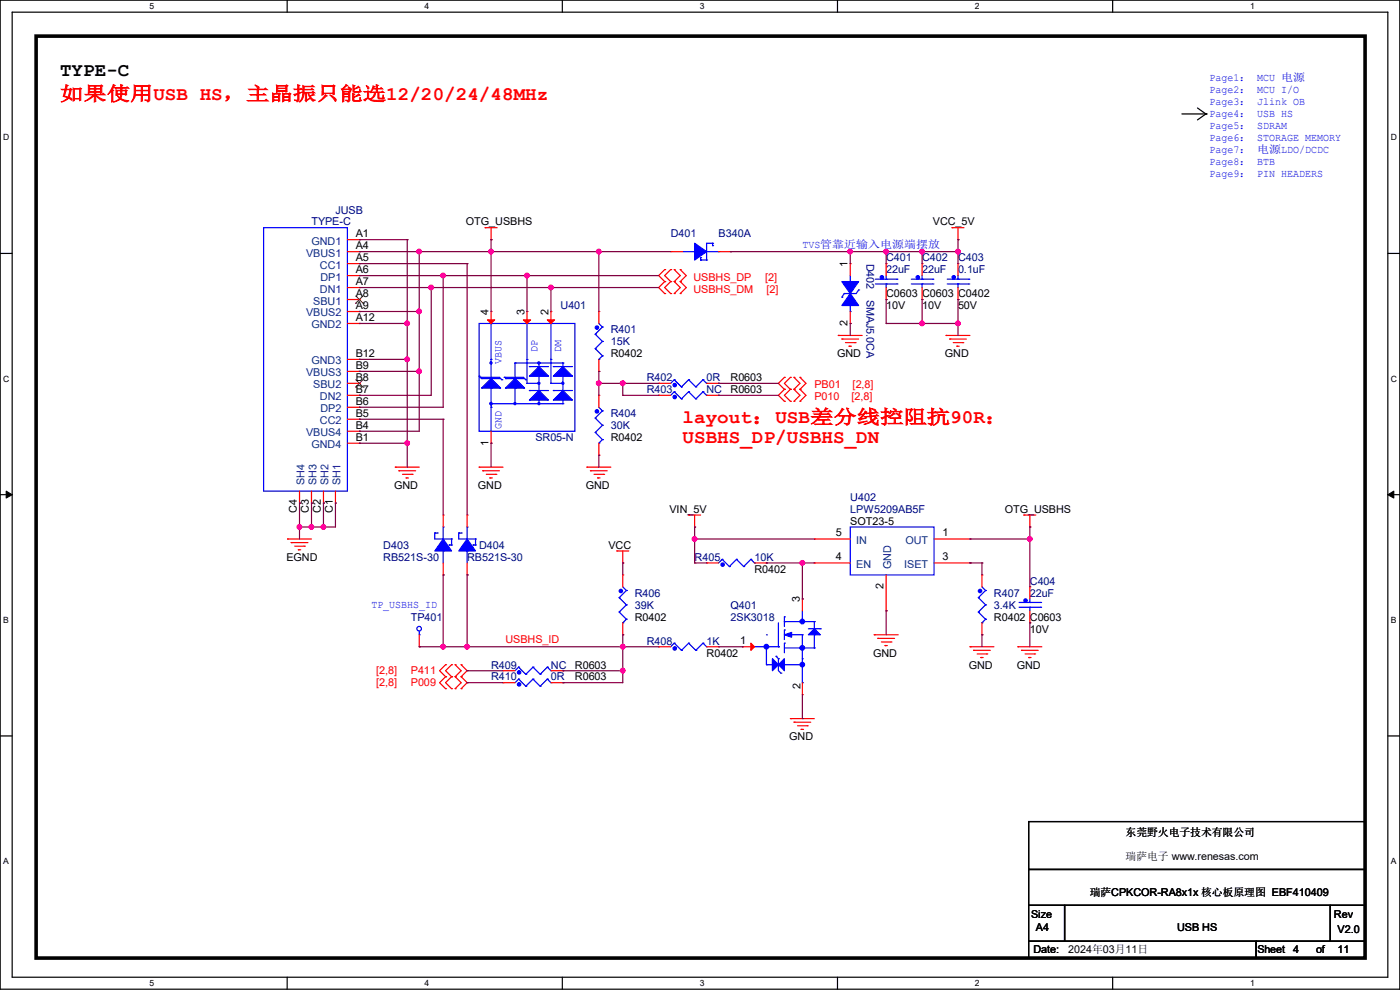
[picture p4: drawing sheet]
<svg xmlns="http://www.w3.org/2000/svg" width="297mm" height="210mm" viewBox="0 0 297 210" stroke-linecap="round" stroke-linejoin="round" font-family="sans-serif">
<path d="M0 0h297v209.8h-297zM2.6 2.6h291.8v204.7h-291.8z" fill="none" stroke="#000" stroke-width=".25"/>
<g fill="#fff">
<path d="M31.7 .3h1v2h-1z"/>
<path d="M31.7 207.6h1v1.9h-1z"/>
</g>
<path d="M60.9 0v2.6M60.9 207.3v2.5" fill="none" stroke="#000" stroke-width=".25"/>
<g fill="#fff">
<path d="M90.1 .3h1v2h-1z"/>
<path d="M90.1 207.6h1v1.9h-1z"/>
</g>
<path d="M119.3 0v2.6M119.3 207.3v2.5" fill="none" stroke="#000" stroke-width=".25"/>
<g fill="#fff">
<path d="M148.5 .3h.9v2h-.9z"/>
<path d="M148.5 207.6h.9v1.9h-.9z"/>
</g>
<path d="M177.7 0v2.6M177.7 207.3v2.5" fill="none" stroke="#000" stroke-width=".25"/>
<g fill="#fff">
<path d="M206.8 .3h1v2h-1z"/>
<path d="M206.8 207.6h1v1.9h-1z"/>
</g>
<path d="M236.1 0v2.6M236.1 207.3v2.5" fill="none" stroke="#000" stroke-width=".25"/>
<g fill="#fff">
<path d="M265.2 .3h1v2h-1z"/>
<path d="M265.2 207.6h1v1.9h-1z"/>
<path d="M.7 28.2h1.2v1.9h-1.2z"/>
<path d="M295.1 28.2h1.2v1.9h-1.2z"/>
<path d="M.7 79.3h1.2v2h-1.2z"/>
<path d="M295.1 79.3h1.2v2h-1.2z"/>
</g>
<path d="M0 53.8h2.6M294.4 53.8h2.6" fill="none" stroke="#000" stroke-width=".25"/>
<g fill="#fff">
<path d="M.7 130.5h1.2v2h-1.2z"/>
<path d="M295.1 130.5h1.1v2h-1.1z"/>
</g>
<path d="M0 104.9h2.6M294.4 104.9h2.6" fill="none" stroke="#000" stroke-width=".25"/>
<path d="M1.3 104.2l1.3 .7-1.3 .8zM294.4 104.9l1.3-.7v1.5z" fill="#000" stroke="#000" stroke-width=".21"/>
<g fill="#fff">
<path d="M.7 181.7h1.2v2h-1.2z"/>
<path d="M295.1 181.7h1.1v2h-1.1z"/>
</g>
<g fill="none" stroke="#000" stroke-width=".25">
<path d="M250.7 24.2h5.1M254 22.9l1.8 1.3M255.8 24.2h.1M255.8 24.2l-1.8 1.2M0 156.1h2.6M294.4 156.1h2.6M218.2 174.3h71.4v10.1h-71.4zM218.2 184.4h71.4v7.7h-71.4zM218.2 192.1h7.6v7.6h-7.6zM218.2 199.7h48.3v3.5h-48.3zM225.8 192.1h56.4v7.6h-56.4zM266.5 199.7h23.1v3.5h-23.1z"/>
<path d="M282.2 192.1h7.4v7.6h-7.4z"/>
</g>
<path d="M7.7 7.7h281.9v195.5h-281.9z" fill="none" stroke="#000" stroke-width=".76"/>
<g fill="none" stroke="#f00" stroke-width=".25">
<path d="M73.7 53.4h2.5M73.7 50.8h2.5M73.7 55.9h2.5M73.7 58.5h2.5M76.2 50.8h.1M76.2 53.4h.1M76.2 55.9h.1M76.2 58.5h.1M102.9 48.3h.1M102.9 48.3h2.6M104.2 50.8h.1M104.2 48.3v2.5"/>
<path d="M141 59.7h.1M141 57.2h.1M141 59.7l-1.3 1.3 1.3 1.3M141 57.2l-1.3 1.3 1.3 1.2M142.3 59.7h.1M142.3 57.2h.1M142.3 53.4h.1M142.3 59.7l-1.3 1.3 1.3 1.3M142.3 57.2l-1.3 1.3 1.3 1.2M142.3 53.4h2.5M143 59.7h.1M143 57.2h.1"/>
<path d="M143 59.7l1.3 1.3-1.3 1.3M143 57.2l1.3 1.3-1.3 1.2M144.3 59.7h.1M144.3 57.2h.1M144.3 59.7l1.3 1.3-1.3 1.3M144.3 57.2l1.3 1.3-1.3 1.2M152.4 53.4h2.6M155 53.4h.1M180.4 55.9h.1M180.4 55.9v2.6M188 55.9h.1M188 55.9v2.6"/>
<path d="M195.6 55.9h.1M195.6 55.9v2.6M202 48.3h.1M202 48.3h2.5M203.2 50.8h.1M203.2 55.9h.1M203.2 48.3v2.5M203.2 55.9v2.6M73.7 61h2.5M73.7 63.5h2.5M73.7 66.1h2.5M73.7 68.6h2.5"/>
<path d="M73.7 76.2h2.5M73.7 78.8h2.5M76.2 61h.1M76.2 63.5h.1M76.2 66.1h.1M76.2 68.6h.1M76.2 76.2h.1M76.2 78.8h.1M104.2 66.1h.1M104.2 66.1v2.5M111.8 66.1h.1M111.8 66.1v2.5"/>
<path d="M116.9 66.1h.1M116.9 66.1v2.5M127 66.1h.1M127 78.8h.1M127 66.1v2.5M127 76.2v2.6M141 62.3h.1M142.3 62.3h.1M143 62.3h.1M144.3 62.3h.1M177.8 71.2h.1M177.8 71.2h5.1"/>
<path d="M178.6 71.9h.1M178.6 71.9h3.6M179.4 72.7h2M180.1 73.4h.1M180.1 73.4h.5M180.4 68.6h.1M180.4 66.1v2.5M181.4 72.7h.1M188 63.5h.1M188 61v2.5M195.6 63.5h.1M195.6 61v2.5"/>
<path d="M200.7 71.2h.1M200.7 71.2h5.1M201.5 71.9h.1M201.5 71.9h3.5M202.2 72.7h2.1M203 73.4h.1M203 73.4h.5M203.2 63.5h.1M203.2 61v2.5M204.3 72.7h.1M73.7 81.3h2.5M73.7 83.9h2.5"/>
<path d="M73.7 86.4h2.5M73.7 88.9h2.5M73.7 91.5h2.5M73.7 94h2.5M76.2 81.3h.1M76.2 83.9h.1M76.2 86.4h.1M76.2 88.9h.1M76.2 91.5h.1M76.2 94h.1M83.9 99.1h.1M83.9 99.1h5"/>
<path d="M84.6 99.9h.1M84.6 99.9h3.6M101.6 99.1h.1M101.6 99.1h5.1M102.4 99.9h.1M102.4 99.9h3.6M104.2 94h.1M104.2 91.5v2.5M124.5 99.1h.1M124.5 99.1h5.1M125.3 99.9h.1M125.3 99.9h3.5"/>
<path d="M127 83.9h.1M127 96.6h.1M127 83.9v2.5M127 94v2.6M139.7 81.3h.1M139.7 83.9h.1M139.7 81.3h2.6M139.7 83.9h2.6M149.9 81.3h2.5M149.9 83.9h2.5M152.4 81.3h.1M152.4 83.9h.1"/>
<path d="M166.4 80.1h.1M166.4 82.6h.1M166.4 85.1h.1M166.4 80.1l-1.3 1.2 1.3 1.3M166.4 82.6l-1.3 1.3 1.3 1.2M167.7 82.6h.1M167.7 80.1h.1M167.7 85.1h.1M167.7 80.1l-1.3 1.2 1.3 1.3M167.7 82.6l-1.3 1.3 1.3 1.2M168.4 82.6h.1M168.4 80.1h.1"/>
<path d="M168.4 85.1h.1M168.4 80.1l1.3 1.2-1.3 1.3M168.4 82.6l1.3 1.3-1.3 1.2M169.7 80.1h.1M169.7 82.6h.1M169.7 85.1h.1M169.7 80.1l1.3 1.2-1.3 1.3M169.7 82.6l1.3 1.3-1.3 1.2M61 114.3h.1M61 114.3h5.1M61.8 115.1h.1M61.8 115.1h3.5"/>
<path d="M62.5 115.9h2.1M63.3 116.6h.1M63.3 116.6h.5M63.5 106.7h.1M63.5 104.2v2.5M64.6 115.9h.1M66.1 106.7h.1M66.1 104.2v2.5M68.6 106.7h.1M68.6 104.2v2.5M71.2 106.7h.1M71.2 104.2v2.5"/>
<path d="M85.4 100.6h2M86.1 101.4h.1M86.1 101.4h.6M87.4 100.6h.1M94 109.3h.1M94 109.3v2.5M94 119.4v2.6M99.1 109.3h.1M99.1 109.3v2.5M99.1 119.4v2.6M103.2 100.6h2M103.9 101.4h.1"/>
<path d="M103.9 101.4h.5M105.2 100.6h.1M126 100.6h2.1M126.8 101.4h.1M126.8 101.4h.5M128.1 100.6h.1M130.9 116.9h.1M130.9 116.9h2.5M132.1 119.4h.1M132.1 116.9v2.5M146.1 109.3h.1M146.1 109.3h2.5"/>
<path d="M147.4 111.8h.1M147.4 109.3v2.5M149.9 119.4h.1M149.9 119.4h2.5M160.1 119.4h2.5M162.6 119.4h.1M172.8 114.3h.1M172.8 119.4h.1M172.8 114.3h7.6M172.8 119.4h7.6M198.2 114.3h7.6M198.2 119.4h7.6"/>
<path d="M205.8 119.4h.1M205.8 114.3h.1M217.2 109.3h.1M217.2 109.3h2.6M218.5 111.8h.1M218.5 109.3v2.5M88.9 137.2h.1M88.9 134.7v2.5M94 122h.1M99.1 122h.1M132.1 122h.1M132.1 134.7h.1"/>
<path d="M132.1 122v2.5M132.1 132.1v2.6M139.7 137.2h.1M139.7 137.2h2.6M149.9 137.2h2.5M152.4 137.2h.1M157.5 137.2h.1M157.5 137.2h2.6M170.2 127h.1M170.2 127v2.6M185.5 134.7h.1M185.5 134.7h5"/>
<path d="M186.2 135.4h.1M186.2 135.4h3.6M187 136.2h2M187.7 136.9h.1M187.7 136.9h.6M188 129.6h.1M188 122v7.6M189 136.2h.1M205.8 137.2h.1M205.8 137.2h5.1M206.5 138h.1M206.5 138h3.6"/>
<path d="M207.3 138.7h2M208.1 139.5h.1M208.1 139.5h.5M208.3 122h.1M208.3 134.7h.1M208.3 122v2.5M208.3 132.1v2.6M209.3 138.7h.1M215.9 137.2h.1M215.9 137.2h5.1M216.7 138h.1M216.7 138h3.6"/>
<path d="M217.5 138.7h2M218.2 139.5h.1M218.2 139.5h.5M218.5 124.5h.1M218.5 132.1h.1M218.5 124.5v2.5M218.5 129.6v2.5M219.5 138.7h.1M94.5 141h.1M94.5 143.6h.1M94.5 146.1h.1M94.5 141l-1.2 1.3 1.2 1.3"/>
<path d="M94.5 143.6l-1.2 1.2 1.2 1.3M95.8 143.6h.1M95.8 141h.1M95.8 146.1h.1M95.8 141l-1.3 1.3 1.3 1.3M95.8 143.6l-1.3 1.2 1.3 1.3M96.6 143.6h.1M96.6 141h.1M96.6 146.1h.1M96.6 141l1.2 1.3-1.2 1.3M96.6 143.6l1.2 1.2-1.2 1.3M97.8 141h.1"/>
<path d="M97.8 143.6h.1M97.8 146.1h.1M97.8 141l1.3 1.3-1.3 1.3M97.8 143.6l1.3 1.2-1.3 1.3M106.7 142.3h.1M106.7 144.8h.1M106.7 142.3h2.6M106.7 144.8h2.6M116.9 142.3h2.5M116.9 144.8h2.5M119.4 142.3h.1M119.4 144.8h.1"/>
<path d="M167.7 152.4h.1M167.7 152.4h5.1M168.4 153.2h.1M168.4 153.2h3.6M169.2 154h2M170 154.7h.1M170 154.7h.5M170.2 147.4h.1M170.2 144.8v2.6M171.2 154h.1"/>
</g>
<g fill="none" stroke="#00f" stroke-width=".25">
<path d="M55.9 48.3h17.8v55.9h-17.8zM144.8 53.4h2.6M147.4 53.4h.1M148.6 55.2h.1M148.6 54.7h.1M148.6 55.2h1.3M148.6 54.7v.5M149.9 55.2h.1M149.9 53.4h2.5M151.2 51.6h.1M151.2 52.1h.1M151.2 51.6h-1.3v3.6"/>
<path d="M151.2 51.6v.5M152.4 53.4h.1M180.4 59.7h.1M180.4 58.5v1.2M185.7 59.2h4.6M188 59.2h.1M188 58.5v.7M190.3 59.2h.1M193.3 59.2h4.6M195.6 59.2h.1M195.6 58.5v.7M197.9 59.2h.1"/>
<path d="M201 59.2h4.5M203.2 59.2h.1M203.2 58.5v.7M205.5 59.2h.1M101.6 68.6h20.4v22.9h-20.4zM101.6 79.8h.1M101.6 79.8l.6 .5M104.2 76.2h.1M104.2 68.6h.1M104.2 68.6v11.7M109.3 77h.1M109.3 77v3.3"/>
<path d="M109.3 77h10.1M111.8 76.2h.1M111.8 68.6h.1M111.8 68.6v12.7M112.3 77.8h.1M112.3 77.8h4.1M114.3 77h.1M114.3 79.8h.1M114.3 77v.8M114.3 79.8v3M116.9 76.2h.1M116.9 68.6h.1"/>
<path d="M116.9 68.6v12.7M117.4 77.8h.1M117.4 77.8h4.1M119.4 77h.1M119.4 79.8h.1M119.4 77v.8M119.4 79.8v3M126.3 70.9h.1M126.3 74h.1M126.3 70.9l1.5 1.5M126.3 74l1.5 1.5M127 76.2h.1"/>
<path d="M127 68.6l.8 .8M127.8 69.4h.1M127.8 72.4h.1M127.8 75.5h.1M127.8 69.4l-1.5 1.5M127.8 72.4l-1.5 1.6M127.8 75.5l-.8 .7M178.6 63h.1M179.1 62.3h.1M179.1 62.3l-.5 .7M180.4 66.1h.1M180.4 64.8v1.3"/>
<path d="M182.2 61.5h.1M182.2 61.5l-.5 .8h-2.6M185.7 60.2h4.6M188 60.2h.1M188 60.2v.8M190.3 60.2h.1M193.3 60.2h4.6M195.6 60.2h.1M195.6 60.2v.8M197.9 60.2h.1M201 60.2h4.5M203.2 60.2h.1"/>
<path d="M203.2 60.2v.8M205.5 60.2h.1M101.9 80.1h.1M101.9 80.1h4.1l.5 .5M102.2 80.3h.1M102.2 80.3h4M104.2 85.6h.1M104.2 82.3h.1M104.2 86.4h.1M104.2 85.6h15.2M104.2 82.3v9.2M106.5 80.6h.1"/>
<path d="M107 80.1h.1M107 80.1h4l.5 .5M107.2 80.3h.1M107.2 80.3h4.1M109.3 82.3h.1M109.3 82.3v3.1M111.5 80.6h.1M111.8 81.3h.1M111.8 81.3h2.5M112.3 82.8h.1M112.3 82.8h4.1M114.3 85.6h.1"/>
<path d="M114.3 84.9v.7M116.9 81.3h.1M116.9 81.3h2.5M117.4 82.8h.1M117.4 82.8h4.1M119.4 85.6h.1M119.4 84.9v.7M126.3 88.7h.1M126.3 91.7h.1M126.3 88.7l1.5 1.5M126.3 91.7l1.5 1.6M127 94h.1"/>
<path d="M127 86.4l.8 .8M127.8 87.2h.1M127.8 90.2h.1M127.8 93.3h.1M127.8 87.2l-1.5 1.5M127.8 90.2l-1.5 1.5M127.8 93.3l-.8 .7M143 80.6h.1M143 83.1h.1M143 80.6l-.7 .7M143 80.6l1.6 1.5M143 83.1l-.7 .8"/>
<path d="M143 83.1l1.6 1.5M144.6 82.1h.1M144.6 84.6h.1M146.1 80.6h.1M146.1 83.1h.1M146.1 80.6l-1.5 1.5M146.1 80.6l1.5 1.5M146.1 83.1l-1.5 1.5M146.1 83.1l1.5 1.5M147.6 82.1h.1M147.6 84.6h.1M149.1 80.6h.1"/>
<path d="M149.1 83.1h.1M149.1 80.6l-1.5 1.5M149.1 80.6l.8 .7M149.1 83.1l-1.5 1.5M149.1 83.1l.8 .8M149.9 81.3h.1M149.9 83.9h.1M92.2 113.1h.1M92.2 113.1v1.2h3.6M92.2 113.1h.6M92.8 113.1h.1M94 116.9h.1"/>
<path d="M94 111.8h.1M94 111.8v2.5M94 116.9v2.5M95.3 115.6h.1M95.3 115.6h.5M95.8 114.3h.1M95.8 115.6h.1M95.8 114.3v1.3M97.3 113.1h.1M97.3 113.1v1.2h3.6M97.3 113.1h.5M97.8 113.1h.1"/>
<path d="M99.1 116.9h.1M99.1 111.8h.1M99.1 111.8v2.5M99.1 116.9v2.5M100.4 115.6h.1M100.4 115.6h.5M100.9 114.3h.1M100.9 115.6h.1M100.9 114.3v1.3M153.2 118.7h.1M153.2 118.7l-.8 .7M153.2 118.7l1.5 1.5"/>
<path d="M156.3 118.7h.1M156.3 118.7l-1.6 1.5M156.3 118.7l1.5 1.5M159.3 118.7h.1M159.3 118.7l-1.5 1.5M159.3 118.7l.8 .7M160.1 119.4h.1M180.4 111.8h17.8v10.2h-17.8zM88.9 134.7h.1M88.9 133.9v.8M131.4 126.8h.1M131.4 129.8h.1"/>
<path d="M131.4 126.8l1.5 1.5M131.4 129.8l1.5 1.6M132.1 132.1h.1M132.1 124.5l.8 .8M132.9 125.3h.1M132.9 128.3h.1M132.9 131.4h.1M132.9 125.3l-1.5 1.5M132.9 128.3l-1.5 1.5M132.9 131.4l-.8 .7M143 136.4h.1M143 136.4l-.7 .8"/>
<path d="M143 136.4l1.6 1.6M144.6 138h.1M146.1 136.4h.1M146.1 136.4l-1.5 1.6M146.1 136.4l1.5 1.6M147.6 138h.1M149.1 136.4h.1M149.1 136.4l-1.5 1.6M149.1 136.4l.8 .8M149.9 137.2h.1M154.7 120.2h.1M157.8 120.2h.1"/>
<path d="M160.1 137.2h5M162.6 134.7h.1M162.6 137.2h.1M162.6 137.2v3.8M164.6 139.2h.1M164.6 139.2l.5 .5M165.1 137.2h.1M165.1 139.7h.1M165.1 132.1v5.1M165.1 139.7v2.6l.6 .5M166.4 136.4h.1M166.4 133.6h.1"/>
<path d="M166.4 130.9h.1M166.4 131.9h.1M166.4 130.9v2M166.4 133.6v2.1M166.4 136.4v2.1M166.4 137.5h6.4M166.4 131.9h6.4M167.7 134.7h2.5M170.2 131.9h.1M170.2 134.7h.1M170.2 139.7h.1M170.2 129.6v2.3"/>
<path d="M170.2 134.7v10.1M171.5 133.4h2.5M172.8 137.5h.1M172.8 134.7h.1M172.8 131.9h.1M172.8 131.9v1.5M172.8 134.7v2.8M174 133.4h.1M207.6 126.8h.1M207.6 129.8h.1M207.6 126.8l1.5 1.5M207.6 129.8l1.5 1.6"/>
<path d="M208.3 132.1h.1M208.3 124.5l.8 .8M209.1 125.3h.1M209.1 128.3h.1M209.1 131.4h.1M209.1 125.3l-1.5 1.5M209.1 128.3l-1.5 1.5M209.1 131.4l-.8 .7M216.2 128.8h4.6M216.2 127.8h4.6M218.5 128.8h.1M218.5 127.8h.1"/>
<path d="M218.5 127v.8M218.5 128.8v.8M220.8 128.8h.1M220.8 127.8h.1M110 141.5h.1M110 144.1h.1M110 141.5l-.7 .8M110 141.5l1.5 1.5M110 144.1l-.7 .7M110 144.1l1.5 1.5M111.5 143h.1M111.5 145.6h.1"/>
<path d="M113.1 141.5h.1M113.1 144.1h.1M113.1 141.5l-1.6 1.5M113.1 141.5l1.5 1.5M113.1 144.1l-1.6 1.5M113.1 144.1l1.5 1.5M114.6 143h.1M114.6 145.6h.1M116.1 141.5h.1M116.1 144.1h.1M116.1 141.5l-1.5 1.5M116.1 141.5l.8 .8"/>
<path d="M116.1 144.1l-1.5 1.5M116.1 144.1l.8 .7M116.9 142.3h.1M116.9 144.8h.1M162.6 141h.1M162.6 141h7.6M165.7 142.8h.1M170.2 141h.1M170.2 144.8h.1"/>
<circle cx="88.9" cy="133.4" r=".49"/>
</g>
<g fill="#00f" stroke="#00f" stroke-width=".25">
<path d="M171.5 134.7l1.3-1.3 1.2 1.3z"/>
<path d="M166.4 134.7l1.5-.5v1z"/>
<path d="M165.1 141l1.3-1.3v2.6z"/>
<path d="M163.9 139.7l1.2 1.3-1.2 1.3z"/>
<path d="M119.4 82.8l2.1 2.1h-4.1z"/>
<path d="M112.3 84.9l2-2.1 2.1 2.1z"/>
<path d="M112.3 79.8l2-2 2.1 2z"/>
<path d="M119.4 77.8l2.1 2h-4.1z"/>
<path d="M104.2 80.3l2 2h-4z"/>
<path d="M109.3 80.3l2 2h-4.1z"/>
<path d="M147.4 51.6l2.5 1.8-2.5 1.8z" fill-rule="evenodd"/>
<path d="M99.1 114.3l1.8 2.6h-3.6z" fill-rule="evenodd"/>
<path d="M178.6 59.7h3.6l-1.8 2.6z" fill-rule="evenodd"/>
<path d="M180.4 62.3l1.8 2.5h-3.6z" fill-rule="evenodd"/>
<path d="M94 114.3l1.8 2.6h-3.6z" fill-rule="evenodd"/>
<circle cx="110.1" cy="142.6" r=".36"/>
<circle cx="217.6" cy="127.4" r=".36"/>
<circle cx="170.2" cy="131.8" r=".49"/>
<circle cx="170.2" cy="137.4" r=".49"/>
<circle cx="162.6" cy="137.2" r=".49"/>
<circle cx="170.2" cy="141" r=".49"/>
<circle cx="207.9" cy="125.4" r=".36"/>
<circle cx="143.1" cy="137.6" r=".36"/>
<circle cx="153.3" cy="119.8" r=".36"/>
<circle cx="143.1" cy="81.7" r=".36"/>
<circle cx="114.3" cy="77" r=".23"/>
<circle cx="104.2" cy="77" r=".23"/>
<circle cx="114.3" cy="85.6" r=".23"/>
<circle cx="109.2" cy="85.6" r=".23"/>
<circle cx="104.2" cy="85.6" r=".23"/>
<circle cx="119.4" cy="81.3" r=".23"/>
<circle cx="114.3" cy="81.3" r=".23"/>
<circle cx="126.6" cy="69.5" r=".36"/>
<circle cx="143.1" cy="84.2" r=".36"/>
<circle cx="126.6" cy="87.3" r=".36"/>
<circle cx="202.3" cy="58.8" r=".36"/>
<circle cx="131.7" cy="125.4" r=".36"/>
<circle cx="194.7" cy="58.8" r=".36"/>
<circle cx="110.1" cy="145.2" r=".36"/>
<circle cx="187.1" cy="58.8" r=".36"/>
</g>
<g fill="#f00" stroke="#f00" stroke-width=".25">
<path d="M159.3 136.4l.8 .8-.8 .8z"/>
<path d="M116.1 67.9h1.5l-.7 .7z"/>
<path d="M111 67.9h1.6l-.8 .7z"/>
<path d="M103.4 67.9h1.5l-.7 .7z"/>
</g>
<path d="M75.4 64.3h.1M75.5 62.8l1.5 1.5M77 62.8l-1.6 1.5M77 64.3h.1M75.4 82.1h.1M75.5 80.6l1.5 1.5M77 80.6l-1.6 1.5M77 82.1h.1" fill="none" stroke="#804000" stroke-width=".21"/>
<g fill="none" stroke="#800040" stroke-width=".25">
<path d="M76.2 53.4h.1M76.2 50.8h.1M76.2 55.9h.1M76.2 58.5h.1M76.2 53.4h66.1M76.2 50.8h10.2M76.2 55.9h22.9M76.2 58.5h63.5M86.4 50.8h.1M86.4 50.8v48.3M88.9 53.4h.1M88.9 53.4v38.1h-12.7"/>
<path d="M94 58.5h.1M94 58.5v27.9h-17.8M99.1 55.9h.1M99.1 55.9v53.4M104.2 53.4h.1M104.2 50.8h.1M104.2 50.8v15.3M111.8 58.5h.1M111.8 58.5v7.6M127 53.4h.1M127 53.4v12.7M155 53.4h.1"/>
<path d="M155 53.4h48.2M180.4 53.4h.1M180.4 53.4v2.5M188 53.4h.1M188 53.4v2.5M195.6 53.4h.1M195.6 53.4v2.5M203.2 53.4h.1M203.2 50.8h.1M203.2 50.8v5.1M76.2 66.1h.1M76.2 78.8h.1"/>
<path d="M76.2 68.6h.1M76.2 76.2h.1M76.2 61h.1M76.2 66.1h12.7M76.2 78.8h12.7M76.2 68.6h10.2M76.2 76.2h10.2M76.2 61h63.5M86.4 68.6h.1M86.4 76.2h.1M88.9 66.1h.1M88.9 78.8h.1"/>
<path d="M91.5 61h.1M91.5 61v22.9h-15.3M116.9 61h.1M116.9 61v5.1M127 78.8h.1M127 78.8v5.1M180.4 68.6h.1M180.4 68.6v2.6M188 63.5h.1M188 68.6h.1M188 68.6h15.2M188 63.5v5.1"/>
<path d="M195.6 68.6h.1M195.6 63.5h.1M195.6 63.5v5.1M203.2 63.5h.1M203.2 68.6h.1M203.2 63.5v7.7M76.2 91.5h.1M76.2 94h.1M76.2 88.9h.1M76.2 83.9h.1M76.2 86.4h.1M76.2 94h10.2"/>
<path d="M76.2 88.9h17.8M86.4 94h.1M94 88.9h.1M94 88.9v20.4M104.2 94h.1M104.2 94v5.1M127 81.3h.1M127 96.6h.1M127 96.6v2.5M127 81.3h12.7M132.1 83.9h.1M132.1 81.3h.1"/>
<path d="M132.1 83.9h7.6M132.1 81.3v2.6M152.4 81.3h.1M152.4 83.9h.1M152.4 83.9h12.7M152.4 81.3h12.7M63.5 111.8h.1M63.5 106.7h.1M63.5 106.7v7.6M66.1 106.7h.1M66.1 111.8h.1M66.1 106.7v5.1"/>
<path d="M68.6 106.7h.1M68.6 111.8h.1M68.6 106.7v5.1M71.2 106.7h.1M71.2 106.7v5.1h-7.7M132.1 119.4h.1M132.1 119.4v2.6M147.4 111.8h.1M147.4 114.3h.1M147.4 119.4h.1M147.4 111.8v7.6M147.4 114.3h25.4"/>
<path d="M147.4 119.4h2.5M162.6 119.4h.1M162.6 119.4h10.2M170.2 119.4h.1M170.2 119.4v7.6M205.8 119.4h.1M205.8 114.3h.1M205.8 114.3h12.7M205.8 119.4h2.5M208.3 119.4h.1M208.3 119.4v2.6M218.5 111.8h.1"/>
<path d="M218.5 114.3h.1M218.5 111.8v12.7M88.9 137.2h.1M88.9 137.2h50.8M94 122h.1M94 137.2h.1M94 122v15.2M99.1 137.2h.1M99.1 122h.1M99.1 122v15.2M132.1 137.2h.1M132.1 134.7h.1"/>
<path d="M132.1 134.7v10.1h-12.7M152.4 137.2h5.1M157.5 137.2h.1M170.2 127h.1M188 129.6h.1M188 129.6v5.1M208.3 134.7h.1M208.3 134.7v2.5M218.5 132.1h.1M218.5 132.1v5.1M99.1 144.8h.1M99.1 142.3h.1"/>
<path d="M99.1 144.8h7.6M99.1 142.3h7.6M119.4 142.3h.1M119.4 144.8h.1M119.4 142.3h12.7M132.1 142.3h.1M170.2 152.4h.1M170.2 147.4v5"/>
</g>
<g fill="#f0f" stroke="#f0f" stroke-width=".25">
<circle cx="66.1" cy="111.8" r=".49"/>
<circle cx="68.6" cy="111.8" r=".49"/>
<circle cx="88.9" cy="53.4" r=".49"/>
<circle cx="88.9" cy="66.1" r=".49"/>
<circle cx="88.9" cy="78.8" r=".49"/>
<circle cx="86.4" cy="68.6" r=".49"/>
<circle cx="86.4" cy="76.2" r=".49"/>
<circle cx="86.4" cy="94" r=".49"/>
<circle cx="94" cy="58.4" r=".49"/>
<circle cx="91.5" cy="61" r=".49"/>
<circle cx="116.9" cy="61" r=".49"/>
<circle cx="104.2" cy="53.4" r=".49"/>
<circle cx="111.8" cy="58.4" r=".49"/>
<circle cx="203.2" cy="53.4" r=".49"/>
<circle cx="188" cy="53.4" r=".49"/>
<circle cx="203.2" cy="68.6" r=".49"/>
<circle cx="180.4" cy="53.4" r=".49"/>
<circle cx="195.6" cy="53.4" r=".49"/>
<circle cx="147.3" cy="114.3" r=".49"/>
<circle cx="218.5" cy="114.3" r=".49"/>
<circle cx="170.2" cy="119.4" r=".49"/>
<circle cx="132.1" cy="137.2" r=".49"/>
<circle cx="99.1" cy="137.2" r=".49"/>
<circle cx="132.1" cy="142.3" r=".49"/>
<circle cx="127" cy="53.4" r=".49"/>
<circle cx="127" cy="81.3" r=".49"/>
<circle cx="132.1" cy="81.3" r=".49"/>
<circle cx="94" cy="137.2" r=".49"/>
<circle cx="63.5" cy="111.8" r=".49"/>
<circle cx="195.6" cy="68.6" r=".49"/>
</g>
<text font-size="4.1" x="12.7" y="16.2">TYPE-C</text>
<g font-size="4.1" fill="#f00">
<text x="12.7" y="21.3">如果使用USB HS，主晶振只能选12/20/24/48MHz</text>
<text x="144.8" y="89.8">layout：USB差分线控阻抗90R：</text>
<text x="144.8" y="93.9">USBHS_DP/USBHS_DN</text>
</g>
<g font-size="2.3" fill="#00f">
<text x="256.6" y="17.1">Page1： MCU 电源</text>
<text x="256.6" y="22.2">Page3： Jlink OB</text>
<text x="256.6" y="19.7">Page2： MCU I/O</text>
<text x="256.6" y="27.3">Page5： SDRAM</text>
<text x="256.6" y="24.8">Page4： USB HS</text>
<text x="256.6" y="29.8">Page6： STORAGE MEMORY</text>
<text x="256.6" y="34.9">Page8： BTB</text>
<text x="256.6" y="32.4">Page7： 电源LDO/DCDC</text>
<text x="256.6" y="37.5">Page9： PIN HEADERS</text>
<text x="170.2" y="52.7">TVS管靠近输入电源端摆放</text>
<text x="106.4" y="77.3" transform="rotate(-90 106.4 77.3)">VBUS</text>
<text x="114" y="74.7" transform="rotate(-90 114 74.7)">DP</text>
<text x="119.1" y="74.7" transform="rotate(-90 119.1 74.7)">DM</text>
<text x="106.4" y="91" transform="rotate(-90 106.4 91)">GND</text>
<text x="78.8" y="128.9">TP_USBHS_ID</text>
</g>
<g font-size="2.3" fill="#000080">
<text x="66.1" y="47.8">TYPE-C</text>
<text x="71.2" y="45.3">JUSB</text>
<text x="142.3" y="50.4">D401</text>
<text x="152.4" y="50.4">B340A</text>
<text x="183.9" y="55.9" transform="rotate(90 183.9 55.9)">D402</text>
<text x="188" y="55.5">C401</text>
<text x="188" y="58">22uF</text>
<text x="195.6" y="55.5">C402</text>
<text x="195.6" y="58">22uF</text>
<text x="203.2" y="55.5">C403</text>
<text x="203.2" y="58">0.1uF</text>
<text x="118.9" y="65.6">U401</text>
<text x="183.9" y="63.5" transform="rotate(90 183.9 63.5)">SMAJ5.0CA</text>
<text x="129.6" y="70.7">R401</text>
<text x="129.6" y="73.2">15K</text>
<text x="137.2" y="80.9">R402</text>
<text x="137.2" y="83.4">R403</text>
<text x="149.9" y="80.9">0R</text>
<text x="149.9" y="83.4">NC</text>
<text x="129.6" y="88.5">R404</text>
<text x="113.6" y="93.6">SR05-N</text>
<text x="129.6" y="91">30K</text>
<text x="180.4" y="106.3">U402</text>
<text x="180.4" y="108.8">LPW5209AB5F</text>
<text x="81.3" y="116.4">D403</text>
<text x="81.3" y="119">RB521S-30</text>
<text x="99.1" y="119">RB521S-30</text>
<text x="101.6" y="116.4">D404</text>
<text x="147.4" y="119">R405</text>
<text x="160.1" y="119">10K</text>
<text x="218.5" y="124">C404</text>
<text x="87.2" y="131.7">TP401</text>
<text x="134.7" y="126.6">R406</text>
<text x="134.7" y="129.1">39K</text>
<text x="155" y="129.1">Q401</text>
<text x="155" y="131.7">2SK3018</text>
<text x="210.9" y="126.6">R407</text>
<text x="210.9" y="129.1">3.4K</text>
<text x="218.5" y="126.6">22uF</text>
<text x="137.2" y="136.7">R408</text>
<text x="149.9" y="136.7">1K</text>
<text x="104.2" y="141.8">R409</text>
<text x="116.9" y="141.8">NC</text>
<text x="104.2" y="144.4">R410</text>
<text x="116.9" y="144.4">0R</text>
</g>
<g font-size="2.3">
<text x="98.8" y="47.8">OTG_USBHS</text>
<text x="197.9" y="47.8">VCC_5V</text>
<text x="75.5" y="50.3">A1</text>
<text x="75.5" y="52.8">A4</text>
<text x="75.5" y="55.4">A5</text>
<text x="75.5" y="57.9">A6</text>
<text x="179.8" y="56.7" transform="rotate(-90 179.8 56.7)">1</text>
<text x="75.5" y="60.5">A7</text>
<text x="75.5" y="63">A8</text>
<text x="75.5" y="65.5">A9</text>
<text x="188" y="63.1">C0603</text>
<text x="188" y="65.6">10V</text>
<text x="195.6" y="63.1">C0603</text>
<text x="195.6" y="65.6">10V</text>
<text x="203.2" y="63.1">C0402</text>
<text x="203.2" y="65.6">50V</text>
<text x="75.5" y="68.1">A12</text>
<text x="103.6" y="66.8" transform="rotate(-90 103.6 66.8)">4</text>
<text x="111.3" y="66.8" transform="rotate(-90 111.3 66.8)">3</text>
<text x="116.3" y="66.8" transform="rotate(-90 116.3 66.8)">2</text>
<text x="179.8" y="69.1" transform="rotate(-90 179.8 69.1)">2</text>
<text x="75.5" y="75.7">B12</text>
<text x="129.6" y="75.8">R0402</text>
<text x="177.6" y="75.8">GND</text>
<text x="200.5" y="75.8">GND</text>
<text x="75.5" y="78.2">B9</text>
<text x="75.5" y="80.8">B8</text>
<text x="75.5" y="83.3">B7</text>
<text x="155" y="80.9">R0603</text>
<text x="155" y="83.4">R0603</text>
<text x="75.5" y="85.9">B6</text>
<text x="75.5" y="88.4">B5</text>
<text x="75.5" y="90.9">B4</text>
<text x="75.5" y="93.5">B1</text>
<text x="103.6" y="94.5" transform="rotate(-90 103.6 94.5)">1</text>
<text x="129.6" y="93.6">R0402</text>
<text x="83.6" y="103.7">GND</text>
<text x="101.4" y="103.7">GND</text>
<text x="124.3" y="103.7">GND</text>
<text x="63" y="108.9" transform="rotate(-90 63 108.9)">C4</text>
<text x="65.5" y="108.9" transform="rotate(-90 65.5 108.9)">C3</text>
<text x="68.1" y="108.9" transform="rotate(-90 68.1 108.9)">C2</text>
<text x="70.6" y="108.9" transform="rotate(-90 70.6 108.9)">C1</text>
<text x="142" y="108.8">VIN_5V</text>
<text x="177.3" y="113.8">5</text>
<text x="180.4" y="111.3">SOT23-5</text>
<text x="199.9" y="113.8">1</text>
<text x="213.2" y="108.8">OTG_USBHS</text>
<text x="60.7" y="119">EGND</text>
<text x="129.1" y="116.4">VCC</text>
<text x="177.3" y="118.9">4</text>
<text x="199.9" y="118.9">3</text>
<text x="160.1" y="121.5">R0402</text>
<text x="187.5" y="125" transform="rotate(-90 187.5 125)">2</text>
<text x="134.7" y="131.7">R0402</text>
<text x="169.7" y="127.8" transform="rotate(-90 169.7 127.8)">3</text>
<text x="210.9" y="131.7">R0402</text>
<text x="218.5" y="131.7">C0603</text>
<text x="157" y="136.7">1</text>
<text x="218.5" y="134.2">10V</text>
<text x="122" y="141.8">R0603</text>
<text x="149.9" y="139.3">R0402</text>
<text x="185.2" y="139.3">GND</text>
<text x="205.5" y="141.8">GND</text>
<text x="215.7" y="141.8">GND</text>
<text x="122" y="144.4">R0603</text>
<text x="169.8" y="146.1" transform="rotate(-90 169.8 146.1)">2</text>
<text x="167.4" y="157.1">GND</text>
<text x="238.8" y="177.4">东莞野火电子技术有限公司</text>
<text x="238.8" y="182.5">瑞萨电子 www.renesas.com</text>
<text x="231.2" y="190.1">瑞萨CPKCOR-RA8x1x 核心板原理图 EBF410409</text>
<text x="218.7" y="194.6">Size</text>
<text x="219.8" y="197.4">A4</text>
<text x="249.7" y="197.4">USB HS</text>
<text x="283" y="194.6">Rev</text>
<text x="283.8" y="197.9">V2.0</text>
<text x="219.2" y="202.3">Date:</text>
<text x="226.6" y="202.3">2024年03月11日</text>
<text x="266.8" y="202.3">Sheet</text>
<text x="274.4" y="202.3">4</text>
<text x="279.2" y="202.3">of</text>
<text x="283.8" y="202.3">11</text>
</g>
<g font-size="2.3" fill="#004080">
<text x="66.1" y="51.9">GND1</text>
<text x="64.9" y="54.4">VBUS1</text>
<text x="67.9" y="57">CC1</text>
<text x="68" y="59.5">DP1</text>
<text x="66.5" y="64.6">SBU1</text>
<text x="67.9" y="62.1">DN1</text>
<text x="64.9" y="67.1">VBUS2</text>
<text x="66.1" y="69.7">GND2</text>
<text x="66.1" y="77.3">GND3</text>
<text x="64.9" y="79.8">VBUS3</text>
<text x="66.5" y="82.4">SBU2</text>
<text x="67.9" y="84.9">DN2</text>
<text x="68" y="87.5">DP2</text>
<text x="64.9" y="92.5">VBUS4</text>
<text x="66.1" y="95.1">GND4</text>
<text x="67.9" y="90">CC2</text>
<text x="64.6" y="102.9" transform="rotate(-90 64.6 102.9)">SH4</text>
<text x="67.1" y="102.9" transform="rotate(-90 67.1 102.9)">SH3</text>
<text x="69.7" y="102.9" transform="rotate(-90 69.7 102.9)">SH2</text>
<text x="72.2" y="102.9" transform="rotate(-90 72.2 102.9)">SH1</text>
<text x="181.7" y="115.4">IN</text>
<text x="192.1" y="115.4">OUT</text>
<text x="181.7" y="120.5">EN</text>
<text x="189.1" y="120.7" transform="rotate(-90 189.1 120.7)">GND</text>
<text x="191.8" y="120.5">ISET</text>
</g>
<g font-size="2.3" fill="#f00">
<text x="147.1" y="59.5">USBHS_DP</text>
<text x="162.3" y="59.5">[2]</text>
<text x="147.1" y="62.1">USBHS_DM</text>
<text x="162.6" y="62.1">[2]</text>
<text x="172.8" y="82.4">PB01</text>
<text x="180.9" y="82.4">[2,8]</text>
<text x="172.8" y="84.9">P010</text>
<text x="180.6" y="84.9">[2,8]</text>
<text x="107.2" y="136.5">USBHS_ID</text>
<text x="79.8" y="143.1">[2,8]</text>
<text x="87.2" y="143.1">P411</text>
<text x="79.8" y="145.6">[2,8]</text>
<text x="87.2" y="145.6">P009</text>
</g>
<g font-size="1.8">
<text x="31.7" y="1.9">5</text>
<text x="90.1" y="1.9">4</text>
<text x="148.5" y="1.9">3</text>
<text x="206.8" y="1.9">2</text>
<text x="265.2" y="1.9">1</text>
<text x=".7" y="29.8">D</text>
<text x="295.1" y="29.8">D</text>
<text x=".7" y="80.9">C</text>
<text x="295.1" y="80.9">C</text>
<text x=".7" y="132.1">B</text>
<text x="295.1" y="132.1">B</text>
<text x=".7" y="183.3">A</text>
<text x="295.1" y="183.3">A</text>
<text x="31.7" y="209.2">5</text>
<text x="90.1" y="209.2">4</text>
<text x="148.5" y="209.2">3</text>
<text x="206.8" y="209.2">2</text>
<text x="265.2" y="209.2">1</text>
</g>
</svg>
